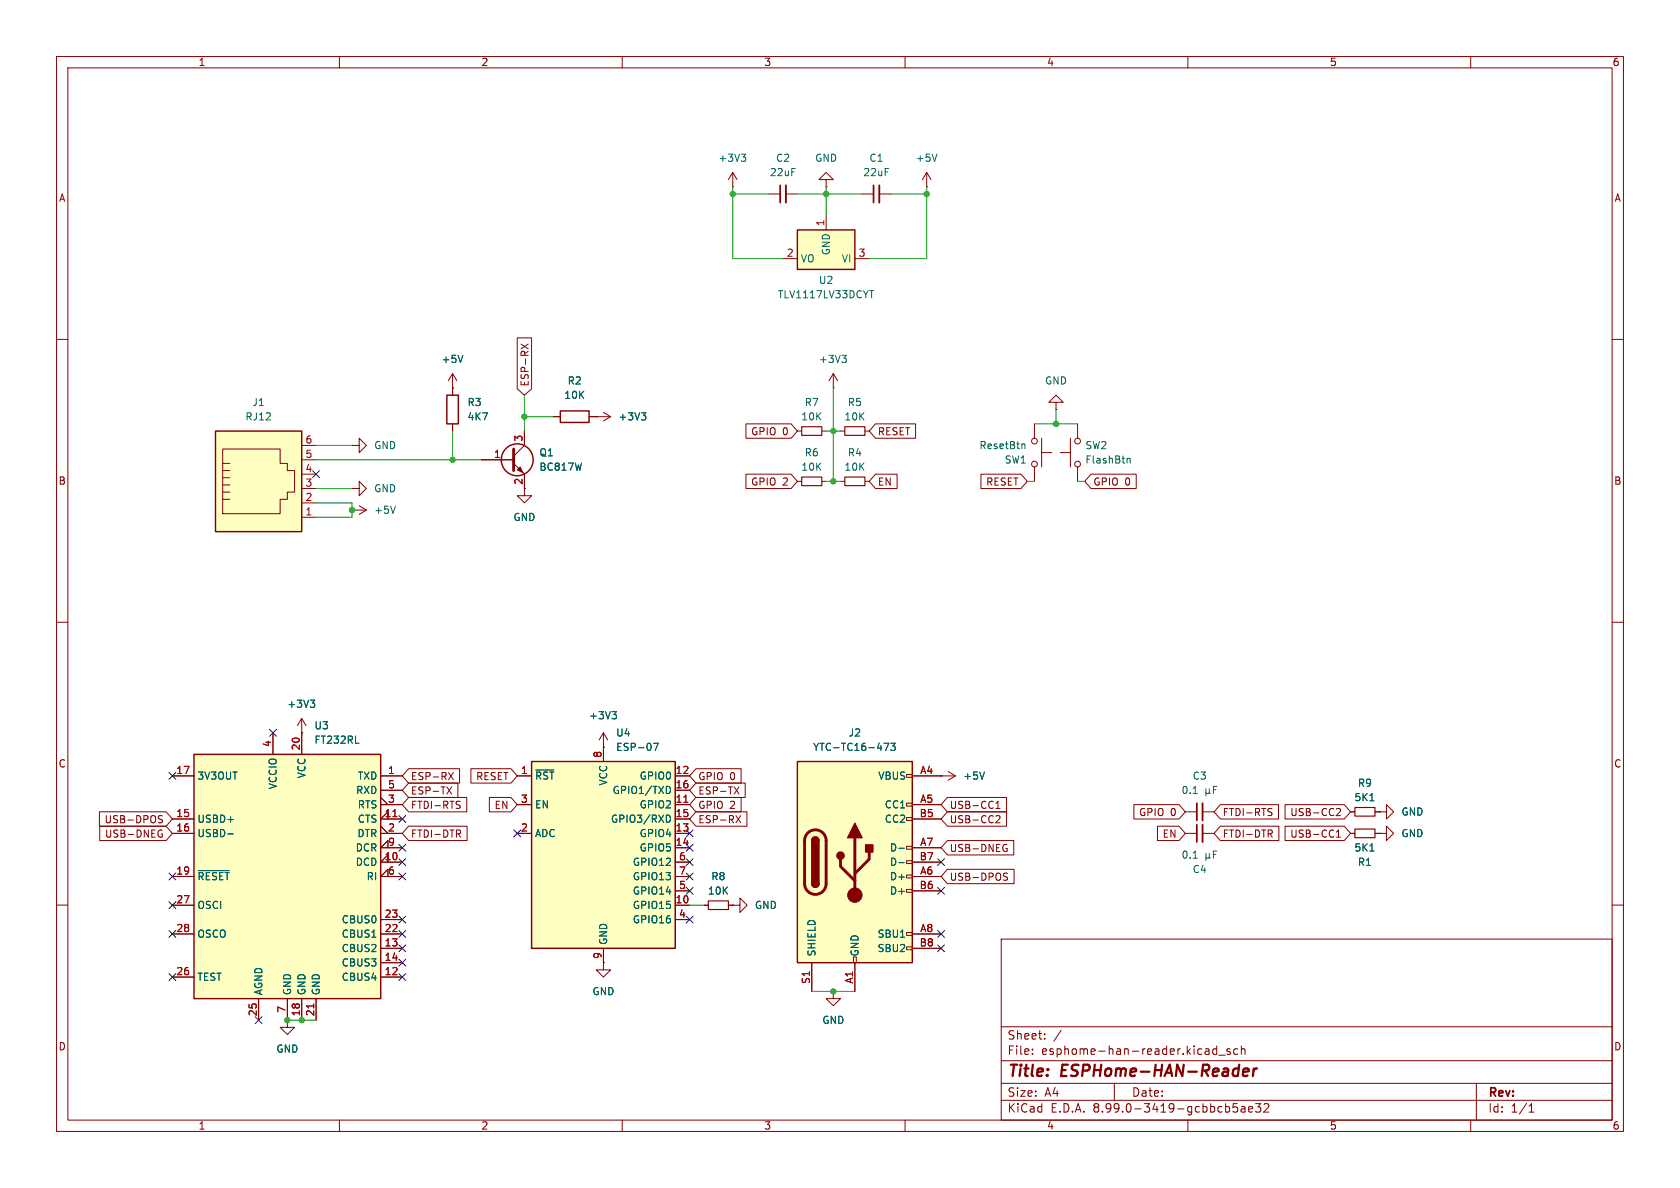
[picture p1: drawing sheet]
<svg xmlns="http://www.w3.org/2000/svg" width="297mm" height="210mm" viewBox="0 0 297 210" stroke-linecap="round" stroke-linejoin="round" font-family="sans-serif">
<g fill="none" stroke="#840000" stroke-width=".18">
<path d="M10 10h277v190h-277zM12 12h273v186h-273zM60 10v2M110 10v2M160 10v2M210 10v2M260 10v2M163.8 33h.1M163.8 30.5l-.7 1.3M163.8 30.5l.8 1.3M163.8 30.5v2.5M10 60h2"/>
<path d="M285 60h2M10 110h2M285 110h2M10 160h2M177 166h108v32h-108zM285 160h2M60 198v2M110 198v2M160 198v2M177 194.5h108M177 191.5h108M177 187.5h108"/>
<path d="M177 181.5h108M182.5 186.3v.1M182.5 185.5v.1M184.7 183.6v.1M184.7 182.8v.1M187.6 182.1l-1.3 2M197 191.5v3M210 198v2M215.1 184.9v1.5M215.1 185.5l-.4-.1-.3 .3v.4l.1 .2h.6M215.5 186.5h1.1M217.5 185.5l-.4-.1-.2 .2 .1 .2 .5 .2v.3h-.6"/>
<path d="M218 195.1h.7M218.2 195.7h.3l.3 .3-.1 .5-.5 .1M218.8 185.5l-.4-.1-.3 .3v.4l.1 .2h.6M219.5 185.5l.2-.1 .3 .1 .1 .9M219.5 184.9v1.5M219.5 195.7h.5l.1 .9M220.1 196h-.5a.29 .29 0 0 0-.2 .3 .29 .29 0 0 0 .2 .3l.5-.1M220.7 196.1l.8-.1-.1-.3-.4-.1-.3 .2 .1 .7h.6M222 195.1h.9l-.5 .6 .4 .1v.7l-.2 .1h-.4l-.2-.1M223.5 195.2l.5-.1 .2 .1 .1 .3-.9 1.1h.9M260 198v2M261 191.5v6.5"/>
<path d="M270.3 196.6h.9M270.3 195.5l.4-.4v1.5"/>
</g>
<path d="M219.8 189.5l.9-.1v-.4l-.2-.1-.6 .1-.2 .9 .3 .3 .6-.1M221.7 188.9l-.2 1.3M222.2 188.9l-.4 .1-.2 .3" fill="none" stroke="#840000" stroke-width=".4"/>
<path d="M165.6 27.2l-.4 1.3" fill="none" stroke="#006464" stroke-width=".18"/>
<path d="M38.1 76.2h15.2v17.8h-15.2z" fill="#ffffc2"/>
<g fill="none" stroke="#840000" stroke-width=".18">
<path d="M39.4 79.4h10.1v2.5h1.3v1.3h1.3v3.8h-1.3v1.3h-1.3v2.5h-10.1zM53.3 78.7h2.6M92.7 76.2v2.5l-1.9 1.9M39.4 83.2h1.2M39.4 84.5h1.2M39.4 85.7h1.2M39.4 87h1.2M39.4 88.3h1.2M39.4 81.9h1.2M53.3 81.3h2.6M53.3 83.8h2.6M53.3 86.4h2.6"/>
<path d="M53.3 88.9h2.6M53.3 91.4h2.6M62.2 86.4h1.3v-1.3l1.3 1.3-1.3 1.2v-1.2M62.2 86.4h.1M85.1 81.3h5.7M90.8 81.9l1.9 1.9v2.6"/>
</g>
<g fill="none" stroke="#840000" stroke-width=".25">
<path d="M38.1 76.2h15.2v17.8h-15.2z"/>
<circle cx="91.4" cy="81.3" r="2.82"/>
</g>
<path d="M90.8 79.4v3.8" fill="none" stroke="#840000" stroke-width=".51"/>
<path d="M91.4 83.1l.5-.5 .6 1z" fill="#840000" stroke="#840000" stroke-width=".18"/>
<path d="M94 134.6h25.4v33h-25.4z" fill="#ffffc2"/>
<path d="M94 134.6h25.4v33h-25.4z" fill="none" stroke="#840000" stroke-width=".25"/>
<g fill="none" stroke="#840000" stroke-width=".18">
<path d="M91.4 137.2h2.6M106.7 132.1v2.5M119.4 137.2h2.5M119.4 139.7h2.5M91.4 142.2h2.6M91.4 147.3h2.6M119.4 142.2h2.5M119.4 147.3h2.5M119.4 144.8h2.5M119.4 149.9h2.5M119.4 152.4h2.5M119.4 154.9h2.5"/>
<path d="M119.4 157.5h2.5M106.7 167.6v2.6M119.4 160h2.5M119.4 162.6h2.5M147.3 175.3v1.2h1.3l-1.3 1.3-1.3-1.3h1.3M147.3 175.3h.1"/>
</g>
<path d="M94.7 136.1h3.2M115.5 131.4h.9l-.6 1.3M118.1 139a.68 .68 0 0 1 .4 .6 .68 .68 0 0 1-.4 .7M117.8 144.1a.64 .64 0 0 1 .7 .6 .64 .64 0 0 1-.7 .7" fill="none" stroke="#006464" stroke-width=".18"/>
<path d="M120.9 141.8h.7" fill="none" stroke="#a90000" stroke-width=".18"/>
<path d="M141 134.6h20.3v35.6h-20.3z" fill="#ffffc2"/>
<g fill="none" stroke="#840000" stroke-width=".18">
<path d="M160.3 136.9h1v.5h-1zM161.3 137.2h5.1M160.3 142h1v.5h-1zM160.3 144.5h1v.5h-1zM160.3 149.6h1v.5h-1zM160.3 152.1h1v.6h-1zM160.3 154.7h1v.5h-1zM160.3 157.2h1v.5h-1zM161.3 142.2h5.1M161.3 144.8h5.1M161.3 149.9h5.1M161.3 152.4h5.1"/>
<path d="M161.3 154.9h5.1M161.3 157.5h5.1M238.8 147.3h.7M238.8 143.5h.7M243.1 147.3h.7M243.1 143.5h.7M243.8 143.5h1.3v-1.3l1.3 1.3-1.3 1.3v-1.3M243.8 143.5h.1M243.8 147.3h1.3v-1.2l1.3 1.2-1.3 1.3v-1.3M243.8 147.3h.1M143.5 170.2v5.1M150.9 169.2h.5v1h-.5z"/>
<path d="M151.1 170.2v5.1M160.3 164.8h1v.6h-1zM160.3 167.4h1v.5h-1zM161.3 165.1h5.1M161.3 167.6h5.1"/>
</g>
<path d="M141 134.6h20.3v35.6h-20.3zM143.5 148.6a.64 .64 0 0 1 .6-.6 .64 .64 0 0 1 .7 .6M143.5 156.2a.64 .64 0 0 0 .6 .6 .64 .64 0 0 0 .7-.6" fill="none" stroke="#840000" stroke-width=".25"/>
<path d="M142.8 147.3a1.9 1.9 0 0 1 2.1-.5 1.9 1.9 0 0 1 1.1 1.8v7.6a1.91 1.91 0 0 1-1.9 1.9 1.91 1.91 0 0 1-1.9-1.9v-7.8l.2-.6zM148.6 151.9v1.3l2.5 2.5M151.1 148.1v10.1M153.7 150.6v1.3l-2.6 2.5" fill="none" stroke="#840000" stroke-width=".51"/>
<g fill="#840000" stroke="#840000" stroke-width=".25">
<path d="M143.5 148.6h1.3v7.6h-1.3z"/>
<path d="M143.7 148.1a.64 .64 0 0 1 .7-.1 .64 .64 0 0 1 .4 .6h-1.3z"/>
<path d="M143.5 156.2h1.3a.64 .64 0 0 1-.7 .6 .64 .64 0 0 1-.6-.6z"/>
<path d="M151.1 145.5l1.3 2.6h-2.5z"/>
<path d="M153 149.4h1.3v1.2h-1.3z"/>
<circle cx="148.6" cy="151.3" r=".63"/>
</g>
<circle cx="151.1" cy="158.2" r="1.27" fill="#840000" stroke="#840000" stroke-width=".18"/>
<path d="M156.3 131.4h.8l-.5 1.3M157.5 131.4h.8l-.5 .5 .4 .1v.5l-.2 .2-.5-.2M158.9 150h1M158.9 152.5h1M242.2 150.4h.7M242.2 141.5h.7" fill="none" stroke="#006464" stroke-width=".18"/>
<path d="M239.5 146.6h3.6v1.5h-3.6zM239.5 142.7h3.6v1.6h-3.6z" fill="none" stroke="#840000" stroke-width=".2"/>
<path d="M34.3 133.4h33v43.1h-33z" fill="#ffffc2"/>
<path d="M79 69.9h2v5h-2zM99.1 72.6h5v2.1h-5zM34.3 133.4h33v43.1h-33z" fill="none" stroke="#840000" stroke-width=".25"/>
<g fill="none" stroke="#840000" stroke-width=".18">
<path d="M129.5 33h.1M129.5 30.5l-.7 1.3M129.5 30.5l.8 1.3M129.5 30.5v2.5M135.9 34.3h2M138.9 34.3h2.1M146 31.8h1.3l-1.3-1.3-1.2 1.3h1.2v1.2M146 33h.1M152.4 34.3h2M155.4 34.3h2.1M62.2 78.7h1.3v-1.2l1.3 1.2-1.3 1.3v-1.3M62.2 78.7h.1"/>
<path d="M80 68.6h.1M80 66v3.9M80 74.9v1.3M80 66l-.8 1.3M80 66l.8 1.3M97.8 73.7h1.3M104.1 73.7h1.3M141 76.2h.7M145.3 76.2h.7M147.3 68.6h.1M147.3 66l-.7 1.3M147.3 66l.8 1.3"/>
<path d="M147.3 66v2.6M148.6 76.2h.8M152.9 76.2h.8M182.9 74.9v2.6M184.1 77.5v5.1M186.7 71.1h1.3l-1.3-1.2-1.3 1.2h1.3v1.3M186.7 72.4h.1M189.2 77.5v5.1M190.5 74.9v2.6M62.2 90.2h.1M62.2 90.2h2.6M63.5 89.4l1.3 .8"/>
<path d="M64.8 90.2l-1.3 .7M92.7 86.4v1.2h1.3l-1.3 1.3-1.3-1.3h1.3M141 85.1h.7M145.3 85.1h.7M148.6 85.1h.8M152.9 85.1h.8M182.9 82.6v2.5M184.1 80h1.8M187.5 80h1.7M190.5 82.6v2.5M30.5 137.2h3.8M48.3 129.5v3.9"/>
<path d="M53.3 129.5h.1M53.3 127v6.4M53.3 127l-.7 1.3M53.3 127l.8 1.3M67.3 137.2h3.8M67.3 139.7h3.8M106.7 132.1h.1M106.7 129.5l-.8 1.3M106.7 129.5l.7 1.3M106.7 129.5v2.6M166.4 137.2h.1M166.4 137.2h2.5"/>
<path d="M167.6 136.4l1.3 .8M168.9 137.2l-1.3 .7M30.5 144.8h3.8M30.5 147.3h3.8M30.5 154.9h3.8M67.3 147.3h3.8M67.3 142.2h3.8M67.3 141l1.3 1.2M67.3 146.1l1.3 1.2M68.6 144.8v-1.3l-1.3 1.3h3.8M68.6 149.9v-1.3l-1.3 1.3h3.8M68.6 152.4v-1.3l-1.3 1.3h3.8"/>
<path d="M68.6 154.9v-1.2l-1.3 1.2h3.8M209.5 147.3h2.1M209.5 143.5h2.1M212.6 147.3h2M212.6 143.5h2M30.5 160h3.8M30.5 165.1h3.8M30.5 172.7h3.8M45.7 176.5v3.8M50.8 176.5v3.8M53.3 176.5v3.8M55.9 176.5v3.8"/>
<path d="M67.3 165.1h3.8M67.3 172.7h3.8M67.3 162.6h3.8M67.3 167.6h3.8M67.3 170.2h3.8M106.7 170.2v1.3h1.2l-1.2 1.2-1.3-1.2h1.3M106.7 170.2h.1M124.5 160h.7M128.8 160h.7M129.5 160h1.3v-1.2l1.3 1.2-1.3 1.3v-1.3M129.5 160h.1M50.8 180.3v1.3h1.3l-1.3 1.3-1.3-1.3h1.3"/>
<path d="M50.8 180.3h.1"/>
<circle cx="182.9" cy="78" r=".51"/>
<circle cx="190.5" cy="78" r=".51"/>
<circle cx="182.9" cy="82" r=".51"/>
<circle cx="190.5" cy="82" r=".51"/>
</g>
<g fill="none" stroke="#006464" stroke-width=".18">
<path d="M131.1 27.2h.7l-.4 .5M131.6 27.7l.2 .3v.3l-.2 .2M81.8 62.8l-.4 1.3M148.8 62.8h.8l-.4 .5M149.4 63.3l.2 .2v.3l-.2 .3M180.7 78.5h.4l.1 .8M69.9 89.5l-.4 1.2M199.3 81.1l.1-.1 .3 .1 .1 .8M54.9 123.8h.7l-.4 .5M55.4 124.3l.2 .2v.3l-.2 .2M62.9 131.4h.6M108.2 125.8h.8l-.4 .5"/>
<path d="M108.7 126.3l.3 .2v.3l-.3 .3M174 136.5l-.4 1.2M213.2 139.4v1.3M213.8 139.4v.7M214.5 139.6h.4M215.1 139h-.6v1.3M35 153.9h5.5M40.3 147.4h.9M210.9 140.3h.8M210.9 151.7h.8M213.2 140.1l.2 .2h.2l.2-.2M213.2 151.5l.2 .2h.2l.2-.2"/>
<path d="M213.2 150.9v1.2M213.8 140.1l.2 .2M213.8 151.5l.2 .2M213.8 150.9v.6M214.5 151h.4M215.1 150.4h-.6v1.3"/>
</g>
<path d="M69.5 144.4h.7M55.5 177.5v.7" fill="none" stroke="#a90000" stroke-width=".18"/>
<path d="M141.7 75.4h3.6v1.6h-3.6zM149.4 75.4h3.5v1.6h-3.5zM141.7 84.3h3.6v1.6h-3.6zM149.4 84.3h3.5v1.6h-3.5zM125.2 159.3h3.6v1.5h-3.6z" fill="none" stroke="#840000" stroke-width=".2"/>
<path d="M137.9 32.8v3M154.4 32.8v3M211.6 142v3M211.6 145.8v3" fill="none" stroke="#840000" stroke-width=".3"/>
<path d="M138.9 32.8v3M155.4 32.8v3M212.6 142v3M212.6 145.8v3" fill="none" stroke="#840000" stroke-width=".33"/>
<path d="M141 40.6h10.1v7h-10.1z" fill="#ffffc2"/>
<path d="M141 40.6h10.1v7h-10.1z" fill="none" stroke="#840000" stroke-width=".25"/>
<g fill="none" stroke="#840000" stroke-width=".18">
<path d="M146 38.1v2.5M91.4 59.7h2.6v9l-1.3 1.2-1.3-1.2zM138.4 45.7h2.6M151.1 45.7h2.6M80 68.6h.1M80 68.6v1.3M80 74.9v1.3M92.1 60.8l1.3 .9M92.7 76.2v2.5M93.4 60.8l-1.3 .9M97.8 73.7h1.3M104.1 73.7h3.8"/>
<path d="M105.4 73.7h.1M106.7 72.9l1.2 .8M107.9 73.7l-1.2 .7M131.9 74.9h8l1.1 1.3-1.1 1.3h-8zM154.8 74.9h7.1v2.6h-7.1l-1.1-1.3zM85.1 81.3h5.7M92.7 83.8v2.6M131.9 83.8h8l1.1 1.3-1.1 1.3h-8zM154.8 83.8h3.8v2.6h-3.8l-1.1-1.3zM173.4 83.8h7.1l1.1 1.3-1.1 1.3h-7.1zM192.9 83.8h8v2.6h-8l-1.1-1.3zM30.5 137.2h3.8"/>
<path d="M48.3 129.5v3.9M53.3 129.5h.1M53.3 129.5v3.9M67.3 137.2h3.8M67.3 139.7h3.8M72.2 135.9h9v2.5h-9l-1.1-1.2zM72.2 138.4h8.7v2.6h-8.7l-1.1-1.3zM79 139.1l.8 1.3M79.3 136.6l.8 1.2M79.8 139.1l-.8 1.3M80.1 136.6l-.8 1.2M83.2 135.9h7.1l1.1 1.3-1.1 1.2h-7.1z"/>
<path d="M91.4 137.2h2.6M106.7 132.1h.1M106.7 132.1v2.5M119.4 137.2h2.5M119.4 139.7h2.5M123 135.9h8v2.5h-8l-1.1-1.2zM123 138.4h8.7v2.6h-8.7l-1.1-1.3zM129.8 139.1l.8 1.3M130.6 139.1l-.8 1.3M161.3 137.2h5.1M166.4 137.2h.1M17.6 143.5h11.8l1.1 1.3-1.1 1.3h-11.8z"/>
<path d="M17.6 146h11.8l1.1 1.3-1.1 1.3h-11.8zM28.1 144.2h.6M28.1 144.7l.5 .2 .1 .3-.2 .3-.5-.1M28.2 146.8h.4M28.5 147.4h.2v.5l-.2 .1-.3-.1M30.5 144.8h3.8M30.5 154.9h3.8M30.5 147.3h3.8M67.3 142.2h3.8M67.3 147.3h3.8M67.3 141l1.3 1.2M67.3 146.1l1.3 1.2"/>
<path d="M68.6 144.8v-1.3l-1.3 1.3h3.8M68.6 149.9v-1.3l-1.3 1.3h3.8M68.6 152.4v-1.3l-1.3 1.3h3.8M68.6 154.9v-1.2l-1.3 1.2h3.8M72.2 141h10.3v2.5h-10.3l-1.1-1.3zM72.2 146h10.4v2.6h-10.4l-1.1-1.3zM80.9 141.6l.5 .1M81 147.4l.4 .6M81.1 142.3l.3 .2-.3 .4M81.2 146.7l.2 .3v.3l-.2 .1M86.5 141h3.8l1.1 1.2-1.1 1.3h-3.8zM91.4 142.2h2.6"/>
<path d="M91.4 147.3h2.6M119.4 142.2h2.5M119.4 144.8h2.5M119.4 149.9h2.5M119.4 152.4h2.5M119.4 154.9h2.5M119.4 157.5h2.5M119.4 147.3h2.5M123 143.5h9v2.6h-9l-1.1-1.3zM123 141h8v2.5h-8l-1.1-1.3zM130.1 144.2l.8 1.3M130.9 144.2l-.8 1.3"/>
<path d="M161.3 142.2h5.1M161.3 144.8h5.1M161.3 149.9h5.1M161.3 152.4h5.1M161.3 154.9h5.1M161.3 157.5h5.1M167.5 148.6h11.7v2.5h-11.7l-1.1-1.2zM167.5 143.5h10.4v2.6h-10.4l-1.1-1.3zM167.5 141h10.4v2.5h-10.4l-1.1-1.3zM167.5 153.7h11.8v2.5h-11.8l-1.1-1.3zM176.1 142.9h.7M176.1 144.3l.4-.1 .3 .3-.8 1h.8"/>
<path d="M176.1 142l.3-.4v1.3M177.5 149.3h.5M177.5 154.9l.5 .2 .1 .3-.2 .2-.5-.1M177.5 154.4h.6M177.8 150h.3v.4l-.3 .1h-.3M200.5 142.2h7.9l1.1 1.3-1.1 1.3h-7.9zM204.6 146h3.8l1.1 1.3-1.1 1.3h-3.8zM215.7 142.2h10.3v2.6h-10.3l-1.1-1.3zM215.7 146h10.4v2.6h-10.4l-1.1-1.3zM224.4 142.9l.5 .1M224.5 147.4l.4 .6M224.6 143.6l.3 .2-.3 .4"/>
<path d="M224.7 146.7l.2 .3v.3l-.2 .1M227.2 146h10.4l1.2 1.3-1.2 1.3h-10.4zM227.2 142.2h10.4l1.2 1.3-1.2 1.3h-10.4zM236.3 148h.7M236.3 147.1l.3-.4v1.3M236.3 143l.4-.1 .3 .4-.8 .9h.8M238.8 147.3h.7M238.8 143.5h.7M243.1 147.3h.7M243.1 143.5h.7M243.8 143.5h.1M243.8 147.3h.1"/>
<path d="M30.5 165.1h3.8M30.5 160h3.8M30.5 172.7h3.8M45.7 176.5v3.8M50.8 176.5v3.8M53.3 176.5v3.8M55.9 176.5v3.8M67.3 165.1h3.8M67.3 167.6h3.8M67.3 172.7h3.8M67.3 162.6h3.8M67.3 170.2h3.8"/>
<path d="M106.7 170.2h.1M106.7 167.6v2.6M119.4 160h2.5M119.4 162.6h2.5M124.5 160h.7M128.8 160h.7M129.5 160h.1M143.5 170.2v5.1M147.3 175.3h.1M151.1 170.2v5.1M161.3 165.1h5.1M161.3 167.6h5.1"/>
<path d="M50.8 180.3h.1"/>
</g>
<g fill="none" stroke="#006464" stroke-width=".18">
<path d="M153.7 51.4h.8M81.8 62.8l-.4 1.3M113.4 73h.8l-.5 .5M113.9 73.5l.3 .2v.3l-.3 .2M54.9 123.8h.7l-.4 .5M55.4 124.3l.2 .2v.3l-.2 .2M62.9 131.4h.6M94.7 136.1h3.2M108.2 125.8h.8l-.4 .5M108.7 126.3l.3 .2v.3l-.3 .3M115.5 131.4h.9l-.6 1.3M118.1 139a.68 .68 0 0 1 .4 .6 .68 .68 0 0 1-.4 .7"/>
<path d="M156.3 131.4h.8l-.5 1.3M157.5 131.4h.8l-.5 .5 .4 .1v.5l-.2 .2-.5-.2M174 136.5l-.4 1.2M35 153.9h5.5M40.3 147.4h.9M117.8 144.1a.64 .64 0 0 1 .7 .6 .64 .64 0 0 1-.7 .7M158.9 150h1M158.9 152.5h1M242.2 150.4h.7M242.2 141.5h.7"/>
</g>
<g fill="none" stroke="#009600" stroke-width=".18">
<path d="M129.5 34.3h6.4M129.5 33v12.7h8.9M141 34.3h11.4M146 33v5.1M157.5 34.3h6.3M163.8 33v12.7h-10.1M55.9 78.7h6.3M80 76.2v5.1M92.7 69.9v6.3M92.7 73.7h5.1M146 76.2h2.6M147.3 68.6v16.5"/>
<path d="M182.9 74.9h7.6M186.7 72.4v2.5M55.9 88.9h6.3v2.5h-6.3M55.9 86.4h6.3M55.9 81.3h29.2M146 85.1h2.6M181.6 85.1h1.3M190.5 85.1h1.3M121.9 160h2.6M143.5 175.3h7.6M50.8 180.3h5.1"/>
</g>
<g fill="none" stroke="#000084" stroke-width=".18">
<path d="M55.3 83.2l1.2 1.2M56.5 83.2l-1.2 1.2M29.9 136.6l1.2 1.2M31.1 136.6l-1.2 1.2M47.7 128.9l1.2 1.2M48.9 128.9l-1.2 1.2M29.9 154.3l1.2 1.2M29.9 159.4l1.2 1.2M31.1 154.3l-1.2 1.2M31.1 159.4l-1.2 1.2M70.5 144.2l1.2 1.2M70.5 151.8l1.2 1.2"/>
<path d="M70.5 149.3l1.2 1.2M70.5 154.3l1.2 1.2M71.7 144.2l-1.2 1.2M71.7 151.8l-1.2 1.2M71.7 149.3l-1.2 1.2M71.7 154.3l-1.2 1.2M90.8 146.7l1.2 1.2M92 146.7l-1.2 1.2M121.3 149.3l1.2 1.2M121.3 146.7l1.2 1.2M121.3 151.8l1.2 1.2M121.3 154.3l1.2 1.2"/>
<path d="M121.3 156.9l1.2 1.2M122.5 149.3l-1.2 1.2M122.5 146.7l-1.2 1.2M122.5 151.8l-1.2 1.2M122.5 154.3l-1.2 1.2M122.5 156.9l-1.2 1.2M165.8 156.9l1.2 1.2M165.8 151.8l1.2 1.2M167 156.9l-1.2 1.2M167 151.8l-1.2 1.2M29.9 164.5l1.2 1.2M29.9 172.1l1.2 1.2"/>
<path d="M31.1 164.5l-1.2 1.2M31.1 172.1l-1.2 1.2M45.1 179.7l1.2 1.2M46.3 179.7l-1.2 1.2M70.5 167l1.2 1.2M70.5 162l1.2 1.2M70.5 169.6l1.2 1.2M70.5 172.1l1.2 1.2M70.5 164.5l1.2 1.2M71.7 167l-1.2 1.2M71.7 162l-1.2 1.2M71.7 169.6l-1.2 1.2"/>
<path d="M71.7 172.1l-1.2 1.2M71.7 164.5l-1.2 1.2M121.3 162l1.2 1.2M122.5 162l-1.2 1.2M165.8 164.5l1.2 1.2M165.8 167l1.2 1.2M167 164.5l-1.2 1.2M167 167l-1.2 1.2"/>
</g>
<path d="M69.5 144.4h.7M120.9 141.8h.7M55.5 177.5v.7" fill="none" stroke="#a90000" stroke-width=".18"/>
<g fill="#009600" stroke="#009600" stroke-width=".18">
<circle cx="147.3" cy="175.3" r=".46"/>
<circle cx="80" cy="81.3" r=".46"/>
<circle cx="62.2" cy="90.2" r=".46"/>
<circle cx="92.7" cy="73.7" r=".46"/>
<circle cx="163.8" cy="34.3" r=".46"/>
<circle cx="186.7" cy="74.9" r=".46"/>
<circle cx="146" cy="34.3" r=".46"/>
<circle cx="147.3" cy="76.2" r=".46"/>
<circle cx="129.5" cy="34.3" r=".46"/>
<circle cx="147.3" cy="85.1" r=".46"/>
<circle cx="50.8" cy="180.3" r=".46"/>
<circle cx="53.3" cy="180.3" r=".46"/>
</g>
<g font-size="2.8" fill="#840000">
<text x="178" y="190.9">Title:</text>
<text x="187.7" y="190.9">ESPHome-HAN-Reader</text>
</g>
<g font-size="2.1" fill="#840000">
<text x="178" y="184">Sheet:</text>
<text x="178" y="186.7">File:</text>
<text x="184.1" y="186.7">esphome-han-reader.kicad_sch</text>
<text x="178" y="196.9">KiCad</text>
<text x="178" y="194.1">Size:</text>
<text x="184.7" y="194.1">A4</text>
<text x="185.7" y="196.9">E.D.A.</text>
<text x="193.3" y="196.9">8.99.0-3419-gcbbcb5ae32</text>
<text x="200" y="194.1">Date:</text>
<text x="263" y="194.3">Rev:</text>
<text x="263" y="196.9">Id:</text>
<text x="267.1" y="196.9">1/1</text>
</g>
<g font-size="1.8" fill="#840000">
<text x="35" y="11.9">1</text>
<text x="85" y="11.9">2</text>
<text x="135" y="11.9">3</text>
<text x="185" y="11.9">4</text>
<text x="235" y="11.9">5</text>
<text x="285" y="11.9">6</text>
<text x="10.3" y="35.9">A</text>
<text x="285.3" y="35.9">A</text>
<text x="93.7" y="68.4" transform="rotate(-90 93.7 68.4)">ESP-RX</text>
<text x="132.7" y="77.2">GPIO 0</text>
<text x="155.1" y="77.2">RESET</text>
<text x="10.3" y="85.9">B</text>
<text x="132.7" y="86">GPIO 2</text>
<text x="155.1" y="86">EN</text>
<text x="174.2" y="86">RESET</text>
<text x="193.2" y="86">GPIO 0</text>
<text x="285.3" y="85.9">B</text>
<text x="10.3" y="135.9">C</text>
<text x="285.3" y="135.9">C</text>
<text x="72.5" y="143.2">FTDI-RTS</text>
<text x="72.5" y="138.1">ESP-RX</text>
<text x="72.5" y="140.7">ESP-TX</text>
<text x="84.1" y="138.1">RESET</text>
<text x="87.3" y="143.2">EN</text>
<text x="123.3" y="138.1">GPIO 0</text>
<text x="123.3" y="140.7">ESP-TX</text>
<text x="123.3" y="143.2">GPIO 2</text>
<text x="167.8" y="143.2">USB-CC1</text>
<text x="18.4" y="145.7">USB-DPOS</text>
<text x="18.4" y="148.3">USB-DNEG</text>
<text x="72.5" y="148.3">FTDI-DTR</text>
<text x="123.3" y="145.7">ESP-RX</text>
<text x="167.8" y="145.7">USB-CC2</text>
<text x="201.3" y="144.5">GPIO 0</text>
<text x="205.4" y="148.3">EN</text>
<text x="216.1" y="144.5">FTDI-RTS</text>
<text x="216.1" y="148.3">FTDI-DTR</text>
<text x="228" y="148.3">USB-CC1</text>
<text x="228" y="144.5">USB-CC2</text>
<text x="167.8" y="150.8">USB-DNEG</text>
<text x="167.8" y="155.9">USB-DPOS</text>
<text x="10.3" y="185.9">D</text>
<text x="285.3" y="185.9">D</text>
<text x="35" y="199.9">1</text>
<text x="85" y="199.9">2</text>
<text x="135" y="199.9">3</text>
<text x="185" y="199.9">4</text>
<text x="235" y="199.9">5</text>
<text x="285" y="199.9">6</text>
</g>
<g font-size="1.8" fill="#006464">
<text x="126.9" y="28.8">+3V3</text>
<text x="137.1" y="28.8">C2</text>
<text x="144" y="28.8">GND</text>
<text x="153.6" y="28.8">C1</text>
<text x="161.8" y="28.8">+5V</text>
<text x="136" y="31.3">22uF</text>
<text x="152.5" y="31.3">22uF</text>
<text x="141.5" y="46.6">VO</text>
<text x="146.9" y="45.2" transform="rotate(-90 146.9 45.2)">GND</text>
<text x="148.7" y="46.6">VI</text>
<text x="137.4" y="52.9">TLV1117LV33DCYT</text>
<text x="144.7" y="50.4">U2</text>
<text x="78" y="64.4">+5V</text>
<text x="144.7" y="64.4">+3V3</text>
<text x="44.5" y="72">J1</text>
<text x="82.6" y="72">R3</text>
<text x="99.7" y="70.7">10K</text>
<text x="100.3" y="68.2">R2</text>
<text x="142.2" y="72">R7</text>
<text x="149.8" y="72">R5</text>
<text x="184.7" y="68.2">GND</text>
<text x="43.3" y="74.5">RJ12</text>
<text x="82.6" y="74.5">4K7</text>
<text x="109.2" y="74.5">+3V3</text>
<text x="141.6" y="74.5">10K</text>
<text x="149.2" y="74.5">10K</text>
<text x="66" y="79.6">GND</text>
<text x="95.3" y="83.4">BC817W</text>
<text x="95.3" y="80.9">Q1</text>
<text x="141.6" y="83.4">10K</text>
<text x="142.2" y="80.9">R6</text>
<text x="149.2" y="83.4">10K</text>
<text x="149.8" y="80.9">R4</text>
<text x="173.1" y="79.6">ResetBtn</text>
<text x="177.5" y="82.1">SW1</text>
<text x="191.8" y="79.6">SW2</text>
<text x="191.8" y="82.1">FlashBtn</text>
<text x="66" y="87.2">GND</text>
<text x="66" y="91">+5V</text>
<text x="90.7" y="92.3">GND</text>
<text x="50.7" y="125.3">+3V3</text>
<text x="55.5" y="129.1">U3</text>
<text x="55.5" y="131.7">FT232RL</text>
<text x="104" y="127.4">+3V3</text>
<text x="108.8" y="130.4">U4</text>
<text x="149.9" y="130.4">J2</text>
<text x="54.2" y="137.7" transform="rotate(-90 54.2 137.7)">VCC</text>
<text x="108.8" y="132.9">ESP-07</text>
<text x="143.7" y="132.9">YTC-TC16-473</text>
<text x="34.8" y="138">3V3OUT</text>
<text x="49.1" y="139.6" transform="rotate(-90 49.1 139.6)">VCCIO</text>
<text x="62.8" y="140.6">RXD</text>
<text x="63.2" y="138">TXD</text>
<text x="63.2" y="143.1">RTS</text>
<text x="94.5" y="138">~{RST}</text>
<text x="94.5" y="143.1">EN</text>
<text x="107.5" y="139" transform="rotate(-90 107.5 139)">VCC</text>
<text x="108.2" y="140.6">GPIO1/TXD</text>
<text x="113" y="138">GPIO0</text>
<text x="113" y="143.1">GPIO2</text>
<text x="155.2" y="138">VBUS</text>
<text x="156.3" y="143.1">CC1</text>
<text x="170.2" y="138">+5V</text>
<text x="208.8" y="140.6">0.1</text>
<text x="210.8" y="138">C3</text>
<text x="239.4" y="141.8">5K1</text>
<text x="240" y="139.3">R9</text>
<text x="34.8" y="145.6">USBD+</text>
<text x="34.8" y="148.2">USBD-</text>
<text x="63.1" y="148.2">DTR</text>
<text x="63.2" y="145.6">CTS</text>
<text x="94.5" y="148.2">ADC</text>
<text x="107.9" y="145.6">GPIO3/RXD</text>
<text x="113" y="148.2">GPIO4</text>
<text x="156.3" y="145.6">CC2</text>
<text x="247.7" y="144.4">GND</text>
<text x="247.7" y="148.2">GND</text>
<text x="34.8" y="155.8">~{RESET}</text>
<text x="62.8" y="150.7">DCR</text>
<text x="62.8" y="153.3">DCD</text>
<text x="64.7" y="155.8">RI</text>
<text x="111.8" y="153.3">GPIO12</text>
<text x="111.8" y="155.8">GPIO13</text>
<text x="113" y="150.7">GPIO5</text>
<text x="125.7" y="155.8">R8</text>
<text x="157.2" y="150.7">D-</text>
<text x="157.2" y="153.3">D-</text>
<text x="157.2" y="155.8">D+</text>
<text x="208.8" y="152">0.1</text>
<text x="210.8" y="154.5">C4</text>
<text x="239.4" y="150.7">5K1</text>
<text x="240" y="153.3">R1</text>
<text x="34.8" y="160.9">OSCI</text>
<text x="111.8" y="158.3">GPIO14</text>
<text x="111.8" y="160.9">GPIO15</text>
<text x="125.1" y="158.3">10K</text>
<text x="133.4" y="160.9">GND</text>
<text x="157.2" y="158.3">D+</text>
<text x="34.8" y="166">OSCO</text>
<text x="60.3" y="163.4">CBUS0</text>
<text x="60.3" y="166">CBUS1</text>
<text x="107.5" y="167.1" transform="rotate(-90 107.5 167.1)">GND</text>
<text x="111.8" y="163.4">GPIO16</text>
<text x="155.1" y="166">SBU1</text>
<text x="34.8" y="173.6">TEST</text>
<text x="60.3" y="168.5">CBUS2</text>
<text x="60.3" y="171">CBUS3</text>
<text x="60.3" y="173.6">CBUS4</text>
<text x="144.4" y="169.2" transform="rotate(-90 144.4 169.2)">SHIELD</text>
<text x="152" y="169.2" transform="rotate(-90 152 169.2)">GND</text>
<text x="155.1" y="168.5">SBU2</text>
<text x="46.6" y="176" transform="rotate(-90 46.6 176)">AGND</text>
<text x="51.7" y="176" transform="rotate(-90 51.7 176)">GND</text>
<text x="54.2" y="176" transform="rotate(-90 54.2 176)">GND</text>
<text x="56.7" y="176" transform="rotate(-90 56.7 176)">GND</text>
<text x="104.6" y="176.1">GND</text>
<text x="145.3" y="181.2">GND</text>
<text x="48.8" y="186.3">GND</text>
</g>
<g font-size="1.8" fill="#a90000">
<text x="145.8" y="40.1" transform="rotate(-90 145.8 40.1)">1</text>
<text x="139" y="45.5">2</text>
<text x="151.7" y="45.5">3</text>
<text x="53.9" y="78.5">6</text>
<text x="53.9" y="81">5</text>
<text x="53.9" y="83.6">4</text>
<text x="87.2" y="81">1</text>
<text x="92.5" y="78.2" transform="rotate(-90 92.5 78.2)">3</text>
<text x="53.9" y="86.1">3</text>
<text x="53.9" y="88.6">2</text>
<text x="92.5" y="85.8" transform="rotate(-90 92.5 85.8)">2</text>
<text x="53.9" y="91.2">1</text>
<text x="31.1" y="136.9">17</text>
<text x="48" y="132.2" transform="rotate(-90 48 132.2)">4</text>
<text x="53.1" y="132.8" transform="rotate(-90 53.1 132.8)">20</text>
<text x="68.5" y="136.9">1</text>
<text x="92" y="136.9">1</text>
<text x="106.4" y="134.1" transform="rotate(-90 106.4 134.1)">8</text>
<text x="119.3" y="136.9">12</text>
<text x="162.6" y="136.9">A4</text>
<text x="68.5" y="139.4">5</text>
<text x="68.5" y="142">3</text>
<text x="92" y="142">3</text>
<text x="119.3" y="139.4">16</text>
<text x="119.3" y="142">11</text>
<text x="162.6" y="142">A5</text>
<text x="31.1" y="144.5">15</text>
<text x="31.1" y="147.1">16</text>
<text x="67.9" y="144.5">11</text>
<text x="68.5" y="147.1">2</text>
<text x="68.5" y="149.6">9</text>
<text x="92" y="147.1">2</text>
<text x="119.3" y="144.5">15</text>
<text x="119.3" y="147.1">13</text>
<text x="119.3" y="149.6">14</text>
<text x="162.5" y="144.5">B5</text>
<text x="162.6" y="149.6">A7</text>
<text x="31.1" y="154.7">19</text>
<text x="67.9" y="152.1">10</text>
<text x="68.5" y="154.7">6</text>
<text x="119.9" y="152.1">6</text>
<text x="119.9" y="154.7">7</text>
<text x="162.5" y="152.1">B7</text>
<text x="162.6" y="154.7">A6</text>
<text x="31.1" y="159.8">27</text>
<text x="119.3" y="159.8">10</text>
<text x="119.9" y="157.2">5</text>
<text x="162.5" y="157.2">B6</text>
<text x="31.1" y="164.8">28</text>
<text x="67.9" y="162.3">23</text>
<text x="67.9" y="164.8">22</text>
<text x="67.9" y="167.4">13</text>
<text x="119.9" y="162.3">4</text>
<text x="162.5" y="167.4">B8</text>
<text x="162.6" y="164.8">A8</text>
<text x="31.1" y="172.5">26</text>
<text x="67.9" y="169.9">14</text>
<text x="67.9" y="172.5">12</text>
<text x="106.4" y="169.6" transform="rotate(-90 106.4 169.6)">9</text>
<text x="150.9" y="174" transform="rotate(-90 150.9 174)">A1</text>
<text x="45.5" y="179.7" transform="rotate(-90 45.5 179.7)">25</text>
<text x="50.5" y="179.1" transform="rotate(-90 50.5 179.1)">7</text>
<text x="53.1" y="179.7" transform="rotate(-90 53.1 179.7)">18</text>
<text x="55.6" y="179.7" transform="rotate(-90 55.6 179.7)">21</text>
<text x="143.3" y="174" transform="rotate(-90 143.3 174)">S1</text>
</g>
</svg>
